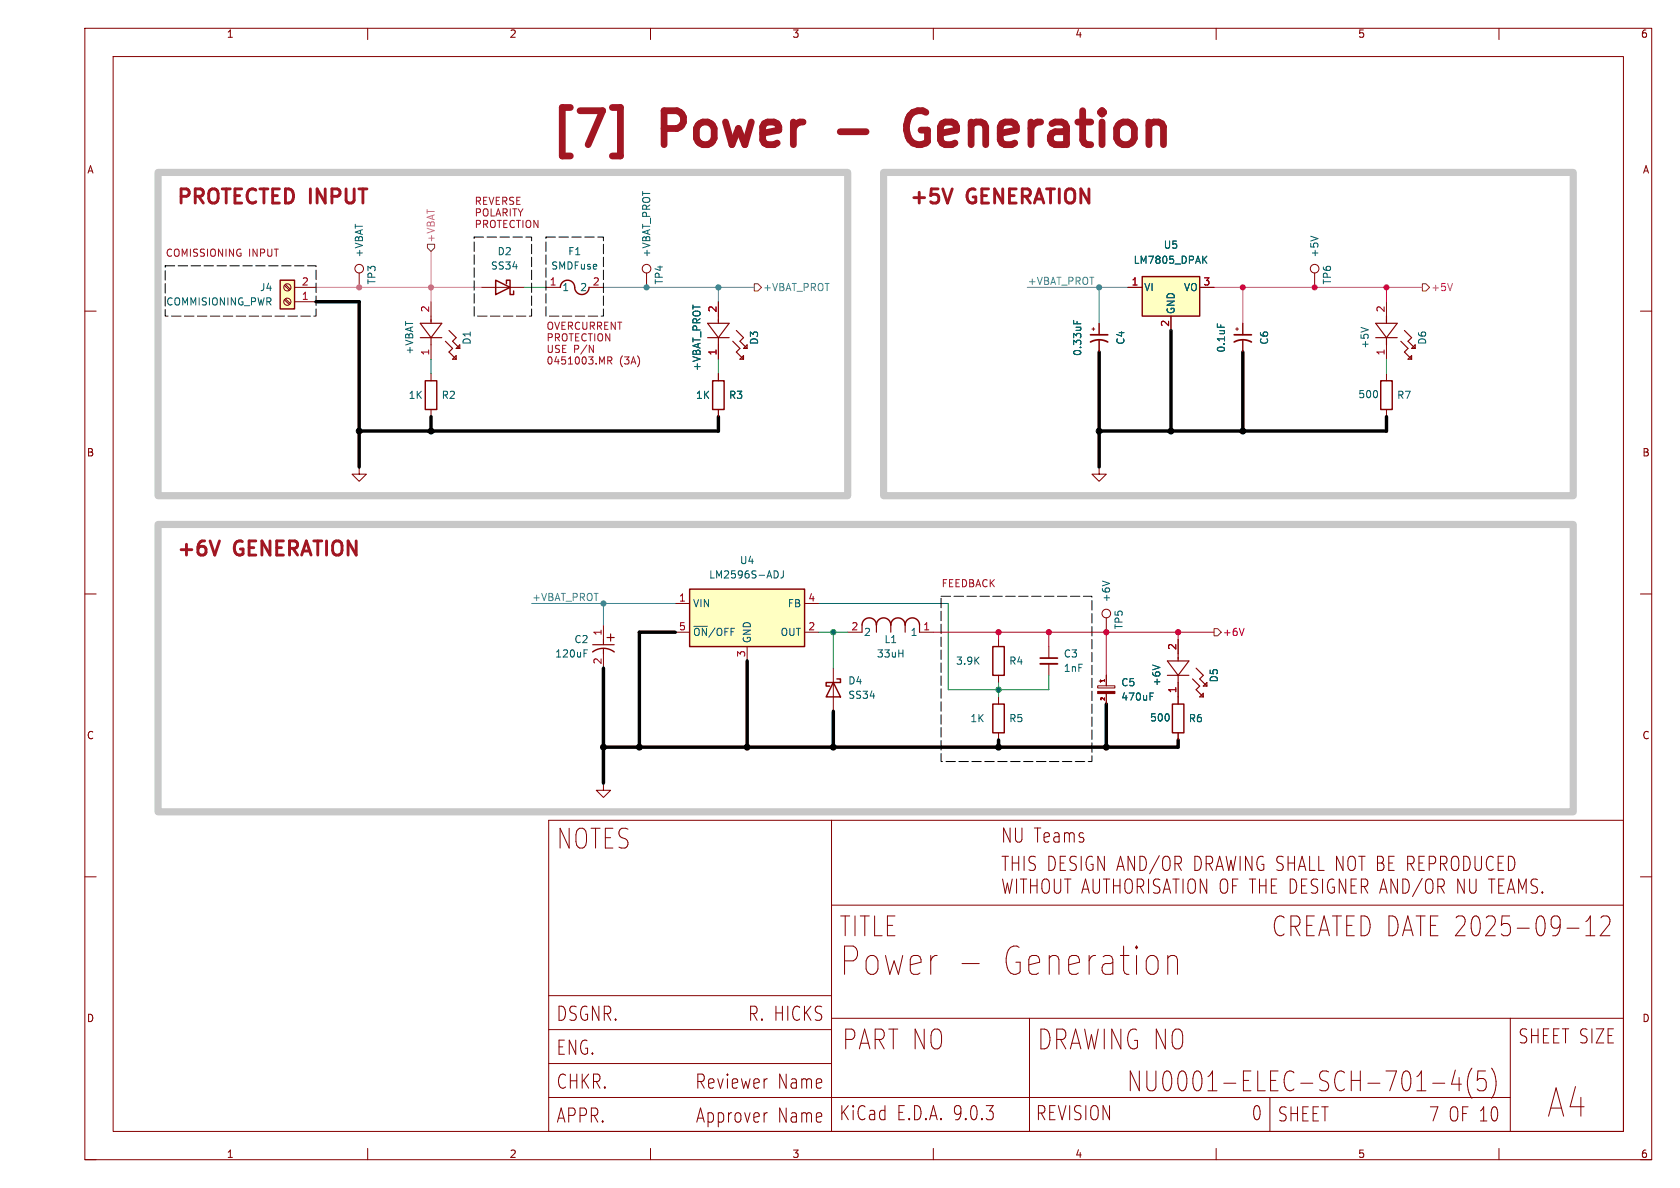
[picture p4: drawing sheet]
<svg xmlns="http://www.w3.org/2000/svg" width="297mm" height="210mm" viewBox="0 0 297 210" stroke-linecap="round" stroke-linejoin="round" font-family="sans-serif">
<g fill="none" stroke="#840000" stroke-width=".18">
<path d="M15 5h277v200h-277zM20 10h267v190h-267zM65 5v2M115 5v2M165 5v2M215 5v2M265 5v2M15 55h2M85.1 50.8h7.6M96.5 50.8h2.6M104.1 50.8h2.6M114.3 48.3v2.5"/>
<path d="M127 53.3v2.6M193 58.2h.5M193.3 57.9v.5M194.3 57.2v2M290 55h2M76.2 66v1.3M76.2 72.4v1.3M127 61v2.5M194.3 60.2v2M63.5 82.6v1.2h1.3l-1.3 1.3-1.3-1.3h1.3M63.5 82.6h.1M15 105h2"/>
<path d="M290 105h2M15 155h2M147 145h140v55h-140zM147 145h-50v55h50M177.2 155.4l.5 2.5 .4-1.8 .4 1.8 .5-2.5M179.7 155.4v2.5M181 155.4v2.5M182.2 155.4v2.5M182.2 156.6h1.1M183.3 155.4v2.5M184.7 155.4l-.2 .1a2.12 2.12 0 0 0 0 2.3l.2 .1 .5-.1a2.12 2.12 0 0 0 0-2.3l-.2-.1M186.4 155.4v2l.4 .5 .5-.1 .2-.4v-2"/>
<path d="M188.8 155.4v2.5M191.2 157.9l.7-2.5 .7 2.5M191.4 157.2h1M193.2 155.4v2l.4 .5 .6-.1 .2-.4v-2M195.6 155.4v2.5M196.9 156.6h1.1M196.9 155.4v2.5M198 155.4v2.5M199.3 155.4l-.2 .1a2.12 2.12 0 0 0 0 2.3l.2 .1 .6-.1a2.12 2.12 0 0 0 0-2.3l-.2-.1M201 155.4v2.5M201.5 156.7l.7 1.2M201.8 155.4a.73 .73 0 0 1 .4 .6 .73 .73 0 0 1-.4 .7h-.8"/>
<path d="M203 155.4v2.5M204.3 155.4a.65 .65 0 0 0-.4 .6 .65 .65 0 0 0 .4 .6 .71 .71 0 0 1 .7 .4 .71 .71 0 0 1-.1 .8l-.2 .1-.8-.1M204.8 155.4l.2 .1M205.6 157.9l.7-2.5 .7 2.5M205.8 157.2h1M207.9 155.4v2.5M209.1 155.4v2.5M210.5 155.4l-.2 .1a2.12 2.12 0 0 0 0 2.3l.2 .1 .5-.1a2.12 2.12 0 0 0 0-2.3l-.1-.1M213.3 155.4v2.5l-1.1-2.5v2.5M216.2 155.4l-.2 .1a2.12 2.12 0 0 0 0 2.3l.2 .1 .6-.1a2.12 2.12 0 0 0 0-2.3l-.2-.1M217.9 156.6h.7M217.9 155.4v2.5"/>
<path d="M221.4 155.4v2.5M222.7 156.6h1.1M222.7 155.4v2.5M223.8 155.4v2.5M224.8 156.6h.6M224.8 155.4v2.5h.9M228.1 155.4v2.5h.5a1.49 1.49 0 0 0 .4-2.1l-.4-.4M230.1 156.6h.7M230.1 155.4v2.5h.9M232.2 155.4a.65 .65 0 0 0-.4 .6 .65 .65 0 0 0 .4 .6 .71 .71 0 0 1 .7 .4 .71 .71 0 0 1-.1 .8l-.2 .1-.8-.1M232.7 155.4l.3 .1M233.8 155.4v2.5"/>
<path d="M235.3 155.4a1.49 1.49 0 0 0-.4 2.1 .61 .61 0 0 0 1 .2v-.9h-.4M235.6 155.4l.2 .1M237.9 155.4v2.5l-1.1-2.5v2.5M238.9 156.6h.6M238.9 155.4v2.5h.9M240.7 155.4v2.5M241.1 156.7l.7 1.2M241.4 155.4a.73 .73 0 0 1 .4 .6 .73 .73 0 0 1-.4 .7h-.7M243.9 157.9l.7-2.5 .6 2.5M244.1 157.2h.9M247 155.4v2.5l-1.1-2.5v2.5M248 155.4v2.5h.5a1.49 1.49 0 0 0 .5-2.1l-.5-.4"/>
<path d="M251.4 155.3l-1.7 3.2M252.5 155.4l-.2 .1a2.12 2.12 0 0 0 0 2.3l.2 .1 .5-.1a2.12 2.12 0 0 0 0-2.3l-.1-.1M254.2 155.4v2.5M254.7 156.7l.6 1.2M255 155.4a.73 .73 0 0 1 .4 .6 .73 .73 0 0 1-.4 .7h-.8M258.9 155.4v2.5l-1.2-2.5v2.5M259.8 155.4v2l.4 .5 .6-.1 .2-.4v-2M263.7 155.4v2.5M265 156.6h.6M265 155.4v2.5h.9M266.5 157.9l.6-2.5 .7 2.5M266.7 157.2h.9"/>
<path d="M268.5 157.9v-2.5l.6 1.8 .7-1.8v2.5M271 155.4a.65 .65 0 0 0-.3 .6 .65 .65 0 0 0 .3 .6 .71 .71 0 0 1 .7 .4 .71 .71 0 0 1-.1 .8l-.2 .1-.7-.1M271.5 155.4l.3 .1M272.7 157.7l.1 .1-.1 .1M272.7 157.7l-.1 .1 .1 .1M272.7 157.7v.2M290 155h2M97 176h50M147 160h140M170.1 170.3h3M206.4 168.9v3.3M206.4 169.4l.6-.5h.6l.4 .2 .2 .5v2.6"/>
<path d="M277 164.1h2.2M280.4 165.4h1.6M280.4 162.9l.2-.2 .6-.8v3.5M283 162.2l.4-.3h.7a1.01 1.01 0 0 1 .4 1.5l-1.6 2h1.7M97 194h170M97 188h50M97 182h50M135.5 196.7h.2M147 180h140M182 180v20M224.5 194v6M253.3 191.5h2.1"/>
<path d="M257.3 189.2l-.7 2.5h1.8M258 190.5v2.3M260.2 188.8a4.8 4.8 0 0 0 0 5.4M262.6 189.3h-1.3l-.1 1.7 .4-.3h.6l.3 .1a1.44 1.44 0 0 1 0 1.9l-.3 .1h-.6l-.4-.3M263.7 188.8a4.8 4.8 0 0 1 0 5.4M267 180v20M15 205h2M65 203v2M115 203v2M165 203v2M215 203v2M265 203v2"/>
<path d="M290 205h2"/>
<circle cx="114.3" cy="47.5" r=".76"/>
</g>
<path d="M192.8 59.2h3M192.8 60.5a3.2 3.2 0 0 1 3 0" fill="none" stroke="#840000" stroke-width=".3"/>
<path d="M189.8 56.6v.6M190.4 56.8v.4" fill="none" stroke="#006464" stroke-width=".18"/>
<path d="M87.6 49.5l2.6 1.3-2.6 1.3zM89.5 50.2v-.7h.7v2.6h.6v-.7M99.1 50.8a1.31 1.31 0 0 1 1.4-1.3 1.31 1.31 0 0 1 1.1 1.6 1.27 1.27 0 0 0 1.4 1 1.27 1.27 0 0 0 1.1-1.3M75.2 67.3h2v5.1h-2z" fill="none" stroke="#840000" stroke-width=".25"/>
<path d="M125.1 57.2h3.8l-1.9 2.5zM125.1 59.7h3.8M127 55.9v1.3M127 59.7v1.3M130.2 58.4l1.2 1.3-.6 .6 1.3 1.3M129.5 60.3l1.3 1.3-.6 .6 1.2 1.3M131.4 61.6l.7-.6v.6zM131.4 62.9v.6h-.6z" fill="none" stroke="#840000" stroke-width=".2"/>
<path d="M49.5 49.5h2.6v5.1h-2.6z" fill="#ffffc2"/>
<path d="M49.5 49.5h2.6v5.1h-2.6zM175.5 114.3h2v5.1h-2zM175.5 124.5h2v5h-2z" fill="none" stroke="#840000" stroke-width=".25"/>
<g fill="none" stroke="#840000" stroke-width=".18">
<path d="M50.3 53l.9 .8M50.3 50.5l.9 .8M50.5 52.8l.8 .9M50.5 50.3l.8 .8M52.1 53.3h3.8M52.1 50.8h3.8M176.5 113v1.3M176.5 119.4v1.3M185.4 114.3v2M185.4 117.3v2.1M176.5 123.2v1.3M176.5 129.5v1.3"/>
<circle cx="50.8" cy="53.3" r=".63"/>
<circle cx="50.8" cy="50.8" r=".63"/>
</g>
<path d="M183.9 116.3h3" fill="none" stroke="#840000" stroke-width=".3"/>
<path d="M183.9 117.3h3" fill="none" stroke="#840000" stroke-width=".33"/>
<path d="M121.9 104.1h20.3v10.2h-20.3z" fill="#ffffc2"/>
<path d="M126 67.3h2v5.1h-2zM244.1 67.3h2v5.1h-2zM104.8 115.2a3.2 3.2 0 0 1 3.8 0M121.9 104.1h20.3v10.2h-20.3zM152.4 110.5a1.27 1.27 0 0 1 1.3-1.3 1.27 1.27 0 0 1 1.2 1.3 1.27 1.27 0 0 1 1.3-1.3 1.27 1.27 0 0 1 1.3 1.3 1.27 1.27 0 0 1 1.2-1.3 1.27 1.27 0 0 1 1.3 1.3 1.27 1.27 0 0 1 1.3-1.3 1.27 1.27 0 0 1 1.3 1.3M147.3 120.7l1.3 2.5h-2.6zM148 120h.6v.7h-2.6v.6h.7M207.3 124.5h2v5h-2z" fill="none" stroke="#840000" stroke-width=".25"/>
<g fill="none" stroke="#840000" stroke-width=".18">
<path d="M218.4 58.2h.5M218.7 57.9v.5M219.7 57.2v2M232.4 48.3v2.5M245.1 53.3v2.6M127 66v1.3M127 72.4v1.3M219.7 60.2v2M245.1 61v2.5M245.1 66v1.3M245.1 72.4v1.3M106.7 110.5v2.5"/>
<path d="M106.7 115.6v2.5M119.4 106.7h2.5M119.4 111.8h2.5M132.1 114.3v2.5M142.2 106.7h2.6M142.2 111.8h2.6M147.3 118.1v7.6M149.9 111.8h2.5M162.6 111.8h2.5M195.6 109.2v2.6M195.6 119.4v1.8M208.3 113v2.6"/>
<path d="M106.7 138.4v1.3h1.2l-1.2 1.3-1.3-1.3h1.3M106.7 138.4h.1M194.1 121.2h3v.4h-3zM194.3 120.4h.5M194.6 120.1v.6M195.6 122.6v1.9M208.3 120.7v3.8M208.3 129.5v1.3"/>
<circle cx="232.4" cy="47.5" r=".76"/>
<circle cx="195.6" cy="108.5" r=".76"/>
</g>
<path d="M215.2 57.2v.6M231.7 41.8l1.3 .4M240.6 57.9l1.3 .4M103.2 115.5h.5M103.2 114.9h.6M137.2 100.9a.68 .68 0 0 1 .4 .6 .68 .68 0 0 1-.4 .7M138.5 100.9v.9a.41 .41 0 0 1-.5 .4M194.9 102.7l1.3 .4M203.8 117.6l1.2 .4M203.3 123.1h.4M203.3 122.5h.6" fill="none" stroke="#006464" stroke-width=".18"/>
<g fill="none" stroke="#840000" stroke-width=".2">
<path d="M243.2 57.2h3.8l-1.9 2.5zM243.2 59.7h3.8M245.1 55.9v1.3M245.1 59.7v1.3M248.3 58.4l1.3 1.3-.7 .6 1.3 1.3M247.6 60.3l1.3 1.3-.6 .6 1.3 1.3M249.6 61.6l.6-.6v.6zM249.6 62.9v.6h-.7zM104.8 114h3.8M106.7 113v1M106.7 114.6v1M107.3 112.7h1.3"/>
<path d="M107.9 112.1v1.2M152.4 110.5v1.3M154.9 110.5v1.3M157.5 110.5v1.3M160 110.5v1.3M162.6 110.5v1.3M206.4 116.8h3.8l-1.9 2.6zM206.4 119.4h3.8M208.3 115.6v1.2M208.3 119.4v1.3M211.5 118.1l1.2 1.3-.6 .6 1.3 1.3M210.8 120l1.3 1.3-.6 .6 1.2 1.3"/>
<path d="M212.1 123.2l.6-.6v.6zM212.7 121.3l.7-.6v.6z"/>
</g>
<path d="M218.2 59.2h3M218.2 60.5a3.2 3.2 0 0 1 3 0" fill="none" stroke="#840000" stroke-width=".3"/>
<path d="M194.1 122.2h3v.4h-3z" fill="#840000" stroke="#840000" stroke-width=".18"/>
<path d="M195.2 120.1v.4" fill="none" stroke="#a90000" stroke-width=".18"/>
<path d="M201.9 48.9h10.2v7h-10.2z" fill="#ffffc2"/>
<path d="M201.9 48.9h10.2v7h-10.2z" fill="none" stroke="#840000" stroke-width=".25"/>
<g fill="none" stroke="#840000" stroke-width=".18">
<path d="M63.5 48.3v2.5M76.2 53.3v2.6M127 53.3v2.6M194.3 57.2v2M199.4 50.8h2.5M207 55.9v2.5M212.1 50.8h2.5M219.7 57.2v2M76.2 61v2.5M127 61v2.5M127 66v1.3M127 72.4v1.3"/>
<path d="M194.3 60.2v2M219.7 60.2v2M194.3 82.6v1.2h1.3l-1.3 1.3-1.3-1.3h1.3M194.3 82.6h.1M195.6 119.4v1.8M208.3 113v2.6M195.6 122.6v1.9M208.3 120.7v3.8M208.3 129.5v1.3"/>
<circle cx="63.5" cy="47.5" r=".76"/>
</g>
<path d="M189.8 56.6v.6M190.4 56.8v.4M212.8 45.8l.6 .8M213.4 45.3l-.8 .7M215.2 57.2v.6M203.8 117.6l1.2 .4M203.3 123.1h.4M203.3 122.5h.6" fill="none" stroke="#006464" stroke-width=".18"/>
<path d="M74.3 57.2h3.8l-1.9 2.5zM74.3 59.7h3.8M76.2 55.9v1.3M76.2 59.7v1.3M79.4 58.4l1.2 1.3-.6 .6 1.3 1.3M78.7 60.3l1.3 1.3-.6 .6 1.2 1.3M80.6 61.6l.7-.6v.6zM80.6 62.9v.6h-.6z" fill="none" stroke="#840000" stroke-width=".2"/>
<path d="M75.6 43.2h1.2v.6l-.6 .7-.6-.7zM133.3 50.2h.7l.6 .6-.6 .6h-.7zM251.5 50.2h.6l.6 .6-.6 .6h-.6zM214.6 111.1h.7l.6 .7-.6 .6h-.7z" fill="none" stroke="#725600" stroke-width=".18"/>
<path d="M214.6 50.8h36.9M219.7 50.8v6.4M245.1 50.8v2.5M256.8 50.1l-.5 1.3" fill="none" stroke="#ff00ab" stroke-width=".18"/>
<path d="M165.1 111.8h49.5M176.5 111.8v1.2M185.4 111.8v2.5M195.6 111.8v7.6M208.3 111.8v1.2M219.9 111.1l-.4 1.2" fill="none" stroke="#d40020" stroke-width=".18"/>
<path d="M106.7 50.8h26.6M127 50.8v2.5M181.6 50.8h17.8M194.3 50.8v6.4M94 106.7h25.4M106.7 106.7v3.8" fill="none" stroke="#4883a5" stroke-width=".18"/>
<g fill="none" stroke="#000" stroke-width=".61">
<path d="M55.9 53.3h7.6v29.3M207 58.4v17.8M76.2 73.7v2.5M127 73.7v2.5h-63.5M194.3 62.2v20.4M219.7 62.2v14M245.1 73.7v2.5h-50.8M106.7 118.1v20.3M119.4 111.8h-6.4v20.3M132.1 116.8v15.3M147.3 125.7v6.4M176.5 130.8v1.3"/>
<path d="M195.6 124.5v7.6M208.3 130.8v1.3h-101.6"/>
</g>
<path d="M92.7 50.8h3.8M76.2 63.5v2.5M127 63.5v2.5M245.1 63.5v2.5M144.8 106.7h22.8v15.2h17.8v-2.5M144.8 111.8h5.1M147.3 111.8v6.3M176.5 120.7v2.5" fill="none" stroke="#009600" stroke-width=".18"/>
<path d="M55.9 50.8h29.2M76.2 44.5v8.8" fill="none" stroke="#c647c2" stroke-width=".18"/>
<path d="M168.3 33.4l-.8 2.5M38.8 95.6l-.8 2.5" fill="none" stroke="#a21622" stroke-width=".51"/>
<path d="M108.3 19h1.4v8.6h-1.4M163.1 19.6a2.13 2.13 0 0 0-2.6 1.4 3.8 3.8 0 0 0 .9 4.3l.9 .3h.5M148.5 23.3h4.6" fill="none" stroke="#a21622" stroke-width="1.2"/>
<path d="M104.2 61l.7 1.3v-1.3M107.4 63.8l.7-.1 .1-.2-.1-.3-.7-.1v1.3M107.7 63.8l.5 .6" fill="none" stroke="#a21622" stroke-width=".18"/>
<path d="M29.2 47h26.7v8.9h-26.7zM83.8 41.9h10.2v14h-10.2zM96.5 41.9h10.2v14h-10.2zM166.4 105.4h26.6v29.2h-26.6z" fill="none" stroke="#000" stroke-width=".18" stroke-dasharray="1.7 .6"/>
<path d="M27.9 30.5h122v57.1h-122zM156.2 30.5h121.9v57.1h-121.9zM27.9 92.7h250.2v50.8h-250.2z" fill="none" stroke="#c8c8c8" stroke-width="1.3"/>
<path d="M195.2 120.1v.4" fill="none" stroke="#a90000" stroke-width=".18"/>
<g fill="#4883a5" stroke="#4883a5" stroke-width=".18">
<circle cx="127" cy="50.8" r=".46"/>
<circle cx="114.3" cy="50.8" r=".46"/>
<circle cx="194.3" cy="50.8" r=".46"/>
<circle cx="106.7" cy="106.7" r=".46"/>
</g>
<g fill="#000" stroke="#000" stroke-width=".18">
<circle cx="63.5" cy="76.2" r=".52"/>
<circle cx="76.2" cy="76.2" r=".52"/>
<circle cx="194.3" cy="76.2" r=".52"/>
<circle cx="207" cy="76.2" r=".52"/>
<circle cx="219.7" cy="76.2" r=".52"/>
<circle cx="106.7" cy="132.1" r=".52"/>
<circle cx="113" cy="132.1" r=".52"/>
<circle cx="132.1" cy="132.1" r=".52"/>
<circle cx="147.3" cy="132.1" r=".52"/>
<circle cx="176.5" cy="132.1" r=".52"/>
<circle cx="195.6" cy="132.1" r=".52"/>
</g>
<g fill="#ff00ab" stroke="#ff00ab" stroke-width=".18">
<circle cx="219.7" cy="50.8" r=".46"/>
<circle cx="245.1" cy="50.8" r=".46"/>
<circle cx="232.4" cy="50.8" r=".46"/>
</g>
<g fill="#009600" stroke="#009600" stroke-width=".18">
<circle cx="176.5" cy="121.9" r=".46"/>
<circle cx="147.3" cy="111.8" r=".46"/>
</g>
<g fill="#d40020" stroke="#d40020" stroke-width=".18">
<circle cx="176.5" cy="111.8" r=".46"/>
<circle cx="185.4" cy="111.8" r=".46"/>
<circle cx="195.6" cy="111.8" r=".46"/>
<circle cx="208.3" cy="111.8" r=".46"/>
</g>
<g fill="#c647c2" stroke="#c647c2" stroke-width=".18">
<circle cx="76.2" cy="50.8" r=".46"/>
<circle cx="63.5" cy="50.8" r=".46"/>
</g>
<g font-size="8.4" fill="#a21622">
<text x="96.5" y="27.7">[7]</text>
<text x="117.2" y="27.7">Power</text>
<text x="165.1" y="27.7">Generation</text>
</g>
<g font-size="7" fill="#840000">
<text x="148.3" y="172.5">Power -</text>
<text x="176.3" y="172.5">Generation</text>
<text x="273.6" y="197.7">A4</text>
</g>
<g font-size="4.9" fill="#840000">
<text x="98.3" y="150.2">NOTES</text>
<text x="148.3" y="165.7">TITLE</text>
<text x="225" y="165.7">CREATED DATE 2025-09-12</text>
<text x="148.8" y="185.7">PART NO</text>
<text x="183.3" y="185.7">DRAWING NO</text>
<text x="199.4" y="193.3">NU0001-ELEC-SCH-701-4(5)</text>
</g>
<g font-size="3.5" fill="#a21622">
<text x="31.1" y="36.2">PROTECTED INPUT</text>
<text x="160.6" y="36.2">+5V</text>
<text x="171.2" y="36.2">GENERATION</text>
<text x="31.1" y="98.5">+6V</text>
<text x="41.6" y="98.5">GENERATION</text>
</g>
<g font-size="3.5" fill="#840000">
<text x="176.9" y="149.2">NU Teams</text>
<text x="176.9" y="154.2">THIS DESIGN AND/OR</text>
<text x="210.8" y="154.2">DRAWING SHALL NOT BE REPRODUCED WITHOUT</text>
<text x="98.3" y="180.7">DSGNR.</text>
<text x="132.3" y="180.7">R. HICKS</text>
<text x="268.4" y="184.7">SHEET SIZE</text>
<text x="98.3" y="186.7">ENG.</text>
<text x="98.3" y="192.7">CHKR.</text>
<text x="122.9" y="192.7">Reviewer</text>
<text x="137.5" y="192.7">Name</text>
<text x="98.3" y="198.7">APPR.</text>
<text x="123" y="198.7">Approver</text>
<text x="137.5" y="198.7">Name</text>
<text x="148.3" y="198.3">KiCad</text>
<text x="158.4" y="198.3">E.D.A. 9.0.3</text>
<text x="183" y="198.3">REVISION</text>
<text x="221.3" y="198.3">0</text>
<text x="225.8" y="198.5">SHEET</text>
<text x="252.6" y="198.5">7 OF 10</text>
</g>
<g font-size="1.8" fill="#840000">
<text x="40" y="6.9">1</text>
<text x="90" y="6.9">2</text>
<text x="140" y="6.9">3</text>
<text x="190" y="6.9">4</text>
<text x="240" y="6.9">5</text>
<text x="290" y="6.9">6</text>
<text x="15.3" y="30.9">A</text>
<text x="290.3" y="30.9">A</text>
<text x="15.3" y="80.9">B</text>
<text x="290.3" y="80.9">B</text>
<text x="15.3" y="130.9">C</text>
<text x="290.3" y="130.9">C</text>
<text x="15.3" y="180.9">D</text>
<text x="290.3" y="180.9">D</text>
<text x="40" y="204.9">1</text>
<text x="90" y="204.9">2</text>
<text x="140" y="204.9">3</text>
<text x="190" y="204.9">4</text>
<text x="240" y="204.9">5</text>
<text x="290" y="204.9">6</text>
</g>
<g font-size="1.8" fill="#a21622">
<text x="83.8" y="36.3">REVERSE</text>
<text x="83.8" y="38.3">POLARITY</text>
<text x="83.8" y="40.4">PROTECTION</text>
<text x="29.2" y="45.5">COMISSIONING</text>
<text x="43.9" y="45.5">INPUT</text>
<text x="96.5" y="58.6">OVERCURRENT</text>
<text x="96.5" y="60.7">PROTECTION</text>
<text x="96.5" y="62.7">USE P/N</text>
<text x="96.5" y="64.8">0451003.MR</text>
<text x="109.5" y="64.8">(3A)</text>
<text x="166.4" y="103.9">FEEDBACK</text>
</g>
<g font-size="1.8" fill="#006464">
<text x="64.4" y="45.6" transform="rotate(-90 64.4 45.6)">+VBAT</text>
<text x="86.7" y="47.9">SS34</text>
<text x="87.9" y="45.3">D2</text>
<text x="97.4" y="47.9">SMDFuse</text>
<text x="100.3" y="45.3">F1</text>
<text x="115.2" y="45.6" transform="rotate(-90 115.2 45.6)">+VBAT_PROT</text>
<text x="200.3" y="46.8">LM7805_DPAK</text>
<text x="205.6" y="44.2">U5</text>
<text x="233.3" y="45.6" transform="rotate(-90 233.3 45.6)">+5V</text>
<text x="45.9" y="51.7">J4</text>
<text x="66.6" y="50.4" transform="rotate(-90 66.6 50.4)">TP3</text>
<text x="99.3" y="51.7">1</text>
<text x="102.5" y="51.7">2</text>
<text x="117.4" y="50.4" transform="rotate(-90 117.4 50.4)">TP4</text>
<text x="202.2" y="51.7">VI</text>
<text x="209.2" y="51.7">VO</text>
<text x="235.5" y="50.4" transform="rotate(-90 235.5 50.4)">TP6</text>
<text x="29.3" y="54.2">COMMISIONING_PWR</text>
<text x="207.9" y="55.6" transform="rotate(-90 207.9 55.6)">GND</text>
<text x="73.3" y="62.8" transform="rotate(-90 73.3 62.8)">+VBAT</text>
<text x="83.4" y="61" transform="rotate(-90 83.4 61)">D1</text>
<text x="124.1" y="65.7" transform="rotate(-90 124.1 65.7)">+VBAT_PROT</text>
<text x="134.2" y="61" transform="rotate(-90 134.2 61)">D3</text>
<text x="191.4" y="63" transform="rotate(-90 191.4 63)">0.33uF</text>
<text x="199" y="61" transform="rotate(-90 199 61)">C4</text>
<text x="216.8" y="62.4" transform="rotate(-90 216.8 62.4)">0.1uF</text>
<text x="224.4" y="61" transform="rotate(-90 224.4 61)">C6</text>
<text x="242.2" y="61.7" transform="rotate(-90 242.2 61.7)">+5V</text>
<text x="252.3" y="61" transform="rotate(-90 252.3 61)">D6</text>
<text x="72.1" y="70.7">1K</text>
<text x="78" y="70.7">R2</text>
<text x="122.9" y="70.7">1K</text>
<text x="128.8" y="70.7">R3</text>
<text x="240" y="70.6">500</text>
<text x="246.9" y="70.7">R7</text>
<text x="130.7" y="99.9">U4</text>
<text x="122.4" y="107.5">VIN</text>
<text x="125.3" y="102.5">LM2596S-ADJ</text>
<text x="139.2" y="107.5">FB</text>
<text x="196.4" y="106.6" transform="rotate(-90 196.4 106.6)">+6V</text>
<text x="101.4" y="113.9">C2</text>
<text x="122.4" y="112.6">~{ON}/OFF</text>
<text x="132.9" y="113.8" transform="rotate(-90 132.9 113.8)">GND</text>
<text x="137.9" y="112.6">OUT</text>
<text x="152.7" y="112.6">2</text>
<text x="156.3" y="113.9">L1</text>
<text x="160.9" y="112.6">1</text>
<text x="198.7" y="111.3" transform="rotate(-90 198.7 111.3)">TP5</text>
<text x="98.1" y="116.4">120uF</text>
<text x="154.9" y="116.4">33uH</text>
<text x="168.9" y="117.7">3.9K</text>
<text x="178.3" y="117.7">R4</text>
<text x="188" y="116.4">C3</text>
<text x="188" y="119">1nF</text>
<text x="149.9" y="121.2">D4</text>
<text x="149.9" y="123.7">SS34</text>
<text x="198.1" y="121.5">C5</text>
<text x="198.1" y="124.1">470uF</text>
<text x="205.3" y="121.4" transform="rotate(-90 205.3 121.4)">+6V</text>
<text x="215.5" y="120.7" transform="rotate(-90 215.5 120.7)">D5</text>
<text x="171.5" y="127.9">1K</text>
<text x="178.3" y="127.9">R5</text>
<text x="203.2" y="127.7">500</text>
<text x="210.1" y="127.9">R6</text>
</g>
<text font-size="1.8" fill="#c647c2" x="77.1" y="43" transform="rotate(-90 77.1 43)">+VBAT</text>
<g font-size="1.8" fill="#a90000">
<text x="53.3" y="53.1">1</text>
<text x="53.3" y="50.5">2</text>
<text x="97.1" y="50.5">1</text>
<text x="104.7" y="50.5">2</text>
<text x="200" y="50.5">1</text>
<text x="212.7" y="50.5">3</text>
<text x="75.9" y="55.3" transform="rotate(-90 75.9 55.3)">2</text>
<text x="126.7" y="55.3" transform="rotate(-90 126.7 55.3)">2</text>
<text x="206.8" y="57.9" transform="rotate(-90 206.8 57.9)">2</text>
<text x="244.9" y="55.3" transform="rotate(-90 244.9 55.3)">2</text>
<text x="75.9" y="62.9" transform="rotate(-90 75.9 62.9)">1</text>
<text x="126.7" y="62.9" transform="rotate(-90 126.7 62.9)">1</text>
<text x="244.9" y="62.9" transform="rotate(-90 244.9 62.9)">1</text>
<text x="119.9" y="106.4">1</text>
<text x="142.8" y="106.4">4</text>
<text x="106.4" y="112.5" transform="rotate(-90 106.4 112.5)">1</text>
<text x="119.9" y="111.5">5</text>
<text x="142.8" y="111.5">2</text>
<text x="150.4" y="111.5">2</text>
<text x="163.1" y="111.5">1</text>
<text x="106.4" y="117.5" transform="rotate(-90 106.4 117.5)">2</text>
<text x="131.8" y="116.3" transform="rotate(-90 131.8 116.3)">3</text>
<text x="208" y="115" transform="rotate(-90 208 115)">2</text>
<text x="208" y="122.6" transform="rotate(-90 208 122.6)">1</text>
</g>
<g font-size="1.8" fill="#4883a5">
<text x="134.8" y="51.7">+VBAT_PROT</text>
<text x="181.6" y="50.5">+VBAT_PROT</text>
<text x="94" y="106.3">+VBAT_PROT</text>
</g>
<text font-size="1.8" fill="#ff00ab" x="252.9" y="51.7">+5V</text>
<text font-size="1.8" fill="#d40020" x="216.1" y="112.6">+6V</text>
<g font-size=".9" fill="#a90000">
<text x="195.3" y="124" transform="rotate(-90 195.3 124)">2</text>
<text x="195.3" y="120.8" transform="rotate(-90 195.3 120.8)">1</text>
</g>
</svg>
